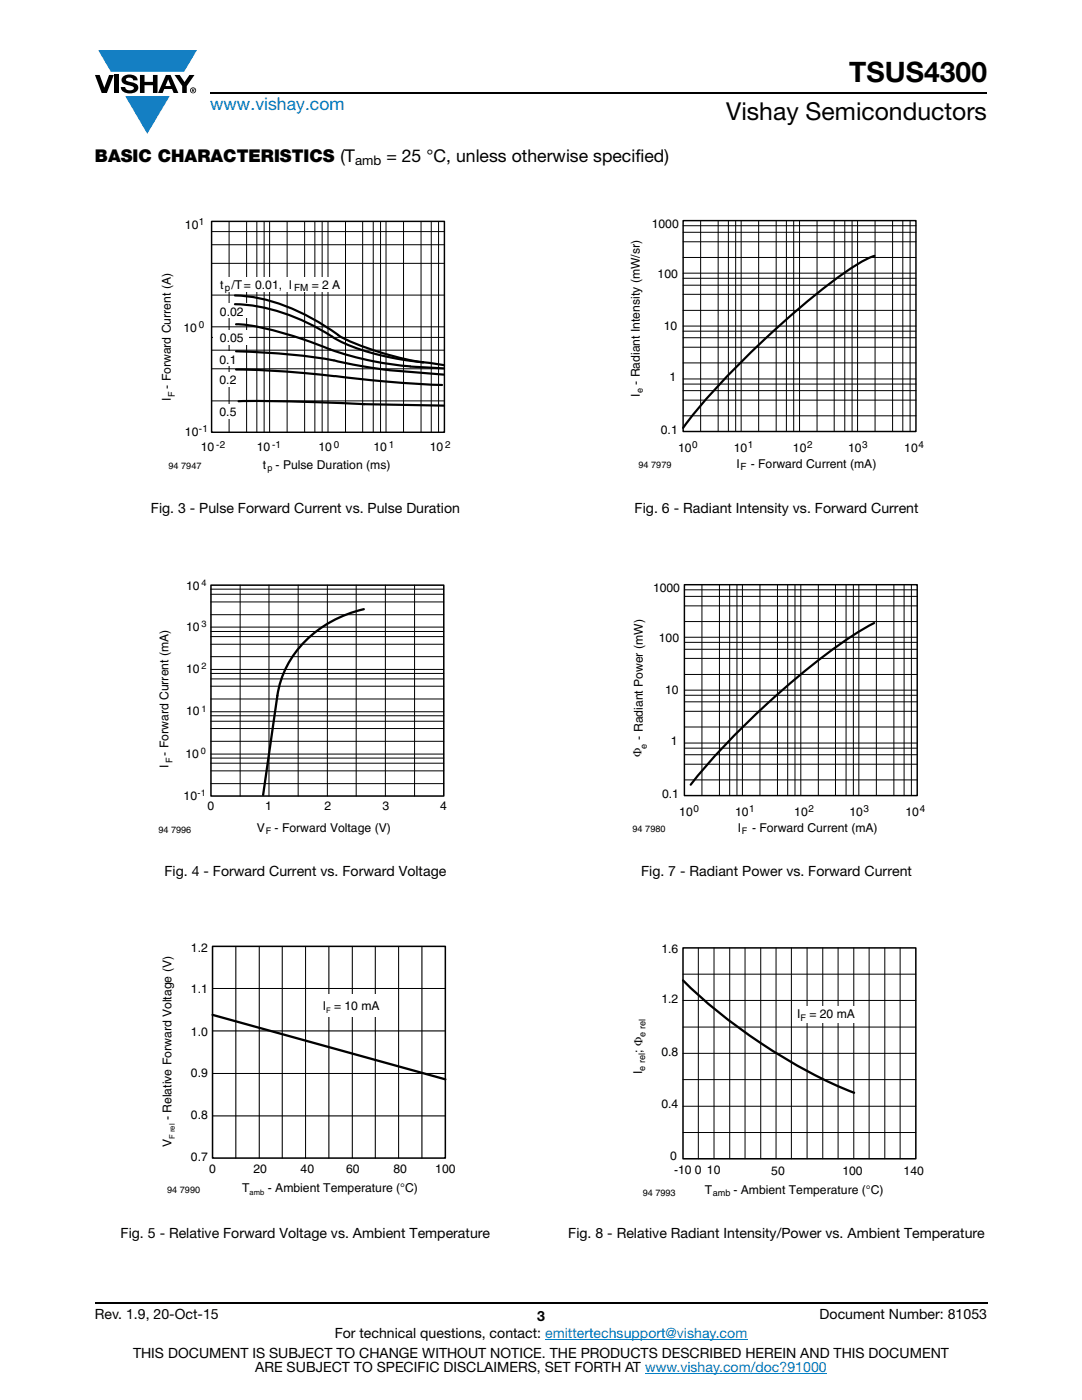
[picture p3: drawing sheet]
<svg xmlns="http://www.w3.org/2000/svg" width="216mm" height="279mm" viewBox="0 0 216 279" stroke-linecap="round" stroke-linejoin="round" font-family="sans-serif">
<g fill="#147fc3">
<path d="M19.6 10h19.7l-2.6 4.3h-1.1h-13.5z"/>
<path d="M25 19.2h8.9l-4.5 7.5z"/>
</g>
<g fill="#000">
<path d="M18.9 15h1l.9 2.5 1-2.5h.9l-1.4 3.6h-1zM22.9 15h.9v3.6h-.9zM24.6 15.3a2.1 2.1 0 0 1 2.8 .3l.1 .4h-.9a.79 .79 0 0 0-.7-.5 .79 .79 0 0 0-.8 .4l.3 .3 1 .2a1.08 1.08 0 0 1 1.2 1 1.08 1.08 0 0 1-1.1 1.2 1.73 1.73 0 0 1-2.4-1.2h.9a.96 .96 0 0 0 .8 .6 .96 .96 0 0 0 .9-.4 1.31 1.31 0 0 0-1.2-.6 1.03 1.03 0 0 1-1.1-.6 1.03 1.03 0 0 1 .2-1.1zM27.9 15h.9v1.3h1.7v-1.3h.9v3.6h-.9v-1.6h-1.7v1.6h-.9zM34.8 15h1.1l.9 1.4 1-1.4h1l-1.5 2.2v1.4h-.9v-1.4z"/>
<path d="M33.6 15.9l.5 1.3h-1.1zM33.1 15l-1.6 3.6h1l.3-.8h1.5l.3 .8h1l-1.6-3.6z"/>
<path d="M38.4 17.8h.2v.2h-.2zM38.3 17.7v.7h.1v-.3l.4 .3-.2-.3 .2-.2-.1-.2z"/>
<path d="M38.1 18a.46 .46 0 0 1 .9 0 .46 .46 0 0 1-.9 0zM37.9 18a.6 .6 0 0 0 1.2 0 .6 .6 0 0 0-1.2 0z"/>
</g>
<path d="M42 18.6h155M18.9 260h178.1" fill="none" stroke="#000" stroke-width=".36"/>
<path d="M108.8 267.3h40.3M128.7 274h36.3" fill="none" stroke="#007ec4" stroke-width=".2"/>
<path d="M32 43.2h57.9v51.2h-57.9z" fill="#fff"/>
<path d="M42.2 44.2h46.5v42.1h-46.5z" fill="none" stroke="#000" stroke-width=".29"/>
<g fill="none" stroke="#000" stroke-width=".2">
<path d="M42.2 46.2h46.5M42.2 48.8h46.5M42.2 52.6h46.5M42.2 58.9h46.5M45.7 44.2v42.1M49.2 44.2v42.1M51.2 44.2v42.1M52.7 44.2v42.1M53.8 44.2v42.1M57.3 44.2v42.1M60.8 44.2v42.1M62.8 44.2v42.1"/>
<path d="M64.3 44.2v42.1M65.4 44.2v42.1M68.9 44.2v42.1M72.4 44.2v42.1M74.5 44.2v42.1M75.9 44.2v42.1M77 44.2v42.1M80.5 44.2v42.1M84 44.2v42.1M86.1 44.2v42.1M87.5 44.2v42.1M42.2 67.3h46.5"/>
<path d="M42.2 69.9h46.5M42.2 73.6h46.5M42.2 65.2h46.5M42.2 80h46.5"/>
</g>
<g fill="#fff">
<path d="M42.5 55.2h24.6v3h-24.6z"/>
<path d="M42.5 65.8h7v2.9h-7z"/>
<path d="M42.5 70.2h5.8v2.9h-5.8z"/>
<path d="M42.5 80.6h5.8v2.9h-5.8z"/>
<path d="M42.5 60.6h7v2.9h-7z"/>
<path d="M42.5 74.3h5.8v2.9h-5.8z"/>
</g>
<g fill="none" stroke="#000" stroke-width=".44">
<path d="M46.9 59a36.7 36.7 0 0 1 19.2 6.9l1.4 1M46.9 60.7a38.5 38.5 0 0 1 20.1 7 48.5 48.5 0 0 0 16.8 4.5l4.8 .7M47.1 73.7a190.2 190.2 0 0 1 19.7 1.4M47.1 70.1l11 .7 5.2 .6 3.3 .5M47.1 64.7a54.8 54.8 0 0 1 15.5 3.8l3.3 1.2M65.9 69.7a63.6 63.6 0 0 0 15.9 3.4M66.7 71.9l4.7 1 6.3 1M66.9 75.1l3.5 .4a229 229 0 0 0 17.8 1.3M67.5 66.9a55.3 55.3 0 0 0 15.5 5.2l1.5 .2M77.8 73.9l10.7 .9M81.9 73.2l6.7 .3M47.6 80.1h10.4l14.7 .6"/>
<path d="M72.6 80.7l16 .3"/>
</g>
<path d="M31.6 115.4h57.6v51.5h-57.6z" fill="#fff"/>
<path d="M42.1 116.8h46.5v42.1h-46.5z" fill="none" stroke="#000" stroke-width=".3"/>
<g fill="none" stroke="#000" stroke-width=".2">
<path d="M42.1 117.6h46.5M42.1 118.6h46.5M47.9 116.8v42.1M53.7 116.8v42.1M59.5 116.8v42.1M65.3 116.8v42.1M71.1 116.8v42.1M76.9 116.8v42.1M82.7 116.8v42.1M42.1 134.4h46.5M42.1 135.5h46.5M42.1 136.9h46.5"/>
<path d="M42.1 139.5h46.5M42.1 126h46.5M42.1 127h46.5M42.1 128.6h46.5M42.1 131.1h46.5M42.1 120.1h46.5M42.1 122.7h46.5M42.1 133.6h46.5M42.1 125.2h46.5M42.1 151.3h46.5M42.1 152.3h46.5M42.1 153.8h46.5"/>
<path d="M42.1 156.4h46.5M42.1 142.8h46.5M42.1 143.9h46.5M42.1 145.4h46.5M42.1 147.9h46.5M42.1 150.5h46.5M42.1 142h46.5"/>
</g>
<path d="M72.6 121.6a22 22 0 0 0-17 15.7l-3.1 21.3" fill="none" stroke="#000" stroke-width=".46"/>
<path d="M32.2 187.9h58.7v51.2h-58.7z" fill="#fff"/>
<path d="M42.4 202.5l46.5 12.9" fill="none" stroke="#000" stroke-width=".46"/>
<path d="M42.4 188.9h46.5v42.2h-46.5z" fill="none" stroke="#000" stroke-width=".3"/>
<path d="M47.1 188.9v42.2zM51.7 188.9v42.2zM56.3 188.9v42.2zM61 188.9v42.2zM65.6 188.9v42.2zM70.3 188.9v42.2zM74.9 188.9v42.2zM79.5 188.9v42.2zM84.2 188.9v42.2zM42.4 222.7h46.5zM42.4 214.2h46.5zM42.4 205.8h46.5zM42.4 197.3h46.5z" fill="#000"/>
<g fill="none" stroke="#000" stroke-width=".2">
<path d="M42.4 197.3h46.5M47.1 188.9v42.2M51.7 188.9v42.2M56.3 188.9v42.2M61 188.9v42.2M65.6 188.9v42.2M70.3 188.9v42.2M74.9 188.9v42.2M79.5 188.9v42.2M84.2 188.9v42.2M42.4 214.2h46.5M42.4 205.8h46.5"/>
<path d="M42.4 222.7h46.5"/>
</g>
<g fill="#fff">
<path d="M63.2 198.4h13.4v4.6h-13.4z"/>
<path d="M125.6 43.3h58.7v51h-58.7z"/>
</g>
<path d="M136.3 44h46.5v42.1h-46.5z" fill="none" stroke="#000" stroke-width=".29"/>
<g fill="none" stroke="#000" stroke-width=".2">
<path d="M136.3 51.4h46.5M136.3 48.3h46.5M136.3 46.4h46.5M136.3 45h46.5M136.3 58.7h46.5M136.3 56.9h46.5M136.3 55.5h46.5M136.3 54.5h46.5M139.8 44v42.1M143.3 44v42.1M145.3 44v42.1M146.8 44v42.1"/>
<path d="M147.9 44v42.1M151.4 44v42.1M154.9 44v42.1M156.9 44v42.1M158.4 44v42.1M159.5 44v42.1M163 44v42.1M166.5 44v42.1M168.6 44v42.1M170 44v42.1M171.1 44v42.1M174.6 44v42.1"/>
<path d="M178.1 44v42.1M180.1 44v42.1M181.6 44v42.1M136.3 61.9h46.5M136.3 72.4h46.5M136.3 69.3h46.5M136.3 67.4h46.5M136.3 66.1h46.5M136.3 79.9h46.5M136.3 78h46.5M136.3 76.7h46.5M136.3 65.1h46.5"/>
<path d="M136.3 75.6h46.5M136.3 83h46.5"/>
</g>
<path d="M174.5 51.1a34.4 34.4 0 0 0-8.8 5.4 172 172 0 0 0-28.7 28l-.7 .9" fill="none" stroke="#000" stroke-width=".44"/>
<path d="M125.9 116h58.7v50.9h-58.7z" fill="#fff"/>
<path d="M136.6 116.7h46.4v42.1h-46.4z" fill="none" stroke="#000" stroke-width=".29"/>
<g fill="none" stroke="#000" stroke-width=".2">
<path d="M136.6 119h46.4M136.6 117.7h46.4M140.1 116.7v42.1M143.6 116.7v42.1M145.6 116.7v42.1M147.1 116.7v42.1M148.1 116.7v42.1M151.6 116.7v42.1M155.1 116.7v42.1M157.2 116.7v42.1M158.6 116.7v42.1M159.8 116.7v42.1"/>
<path d="M163.3 116.7v42.1M166.7 116.7v42.1M168.8 116.7v42.1M170.3 116.7v42.1M171.4 116.7v42.1M174.9 116.7v42.1M178.4 116.7v42.1M180.4 116.7v42.1M181.9 116.7v42.1M136.6 127.2h46.4M136.6 137.7h46.4M136.6 124h46.4"/>
<path d="M136.6 120.9h46.4M136.6 134.6h46.4M136.6 131.4h46.4M136.6 129.6h46.4M136.6 128.2h46.4M136.6 138.8h46.4M136.6 148.3h46.4M136.6 145.1h46.4M136.6 142h46.4M136.6 140.1h46.4M136.6 155.6h46.4M136.6 152.5h46.4"/>
<path d="M136.6 150.6h46.4M136.6 149.3h46.4"/>
</g>
<path d="M174.4 124.3a111.3 111.3 0 0 0-21.3 16.1l-4.7 4.5-4.4 4.5-3.8 4.3-2.4 2.9" fill="none" stroke="#000" stroke-width=".44"/>
<path d="M126 188.6h59v50.4h-59z" fill="#fff"/>
<path d="M136.3 189.2h46.4v42.1h-46.4z" fill="none" stroke="#000" stroke-width=".3"/>
<g fill="none" stroke="#000" stroke-width=".2">
<path d="M136.3 199.7h46.4M136.3 194.4h46.4M139.3 189.2v42.1M142.5 189.2v42.1M145.6 189.2v42.1M148.7 189.2v42.1M151.8 189.2v42.1M154.9 189.2v42.1M157.9 189.2v42.1M161 189.2v42.1M164.2 189.2v42.1M167.2 189.2v42.1"/>
<path d="M170.4 189.2v42.1M173.4 189.2v42.1M176.6 189.2v42.1M179.6 189.2v42.1M136.3 215.5h46.4M136.3 210.2h46.4M136.3 205h46.4M136.3 226h46.4M136.3 220.8h46.4"/>
</g>
<path d="M136.3 195.7a108.2 108.2 0 0 0 34.1 22.4" fill="none" stroke="#000" stroke-width=".46"/>
<path d="M158.2 200.8h14.1v3.2h-14.1z" fill="#fff"/>
<text font-size="5.6" x="169.5" y="16.4">TSUS4300</text>
<text font-size="4.9" x="144.9" y="24">Vishay Semiconductors</text>
<text font-size="3.5" fill="#007ec4" x="42" y="21.9">www.vishay.com</text>
<g font-size="3.5">
<text x="18.9" y="32.3">BASIC CHARACTERISTICS (T</text>
<text x="77.1" y="32.3">= 25 °C, unless otherwise specified)</text>
</g>
<g font-size="2.8">
<text x="30.1" y="102.4">Fig. 3 - Pulse Forward Current vs. Pulse Duration</text>
<text x="126.6" y="102.4">Fig. 6 - Radiant Intensity vs. Forward Current</text>
<text x="32.8" y="174.8">Fig. 4 - Forward Current vs. Forward Voltage</text>
<text x="127.9" y="174.8">Fig. 7 - Radiant Power vs. Forward Current</text>
<text x="24.1" y="247.1">Fig. 5 - Relative Forward Voltage vs. Ambient Temperature</text>
<text x="113.4" y="247.1">Fig. 8 - Relative Radiant Intensity/Power vs. Ambient Temperature</text>
<text x="18.9" y="263.3">Rev. 1.9, 20-Oct-15</text>
<text x="107.2" y="263.6">3</text>
<text x="163.6" y="263.3">Document Number: 81053</text>
<text x="66.8" y="267.1">For technical questions, contact: emittertechsupport@vishay.com</text>
<text x="26.5" y="271">THIS DOCUMENT IS SUBJECT TO CHANGE WITHOUT NOTICE. THE PRODUCTS DESCRIBED HEREIN AND THIS DOCUMENT</text>
<text x="50.9" y="273.8">ARE SUBJECT TO SPECIFIC DISCLAIMERS, SET FORTH AT www.vishay.com/doc?91000</text>
</g>
<text font-size="2.6" x="70.9" y="33">amb</text>
<g font-size="2.4">
<text x="36.9" y="45.6">10</text>
<text x="130" y="45.4">1000</text>
<text x="43.9" y="57.7">t</text>
<text x="46.2" y="57.7">/T= 0.01, I</text>
<text x="62.2" y="57.7">= 2 A</text>
<text x="131.2" y="55.5">100</text>
<text x="43.9" y="63">0.02</text>
<text x="132.5" y="65.8">10</text>
<text x="36.6" y="66.2">10</text>
<text x="43.9" y="68.2">0.05</text>
<text x="34.1" y="77.6" transform="rotate(-90 34.1 77.6)">- Forward Current (A)</text>
<text x="43.8" y="72.6">0.1</text>
<text x="43.8" y="76.7">0.2</text>
<text x="127.6" y="76.8" transform="rotate(-90 127.6 76.8)">- Radiant Intensity (mW/sr)</text>
<text x="133.6" y="76.1">1</text>
<text x="34.1" y="80" transform="rotate(-90 34.1 80)">I</text>
<text x="43.8" y="83">0.5</text>
<text x="127.6" y="79.2" transform="rotate(-90 127.6 79.2)">I</text>
<text x="36.9" y="86.9">10</text>
<text x="131.9" y="86.6">0.1</text>
<text x="40.1" y="90">10</text>
<text x="51.2" y="90">10</text>
<text x="52.4" y="93.5">t</text>
<text x="55" y="93.5">- Pulse Duration (ms)</text>
<text x="63.5" y="90">10</text>
<text x="74.5" y="90">10</text>
<text x="85.7" y="90">10</text>
<text x="135.3" y="90.2">10</text>
<text x="146.4" y="90.2">10</text>
<text x="146.9" y="93.4">I</text>
<text x="149.8" y="93.4">- Forward Current (mA)</text>
<text x="158.2" y="90.2">10</text>
<text x="169.2" y="90.2">10</text>
<text x="180.4" y="90.2">10</text>
<text x="37.2" y="117.7">10</text>
<text x="130.3" y="118.1">1000</text>
<text x="37.2" y="126">10</text>
<text x="131.5" y="128.1">100</text>
<text x="37.2" y="134.3">10</text>
<text x="37.2" y="142.8">10</text>
<text x="132.7" y="138.5">10</text>
<text x="128.2" y="147.6" transform="rotate(-90 128.2 147.6)">- Radiant Power (mW)</text>
<text x="133.9" y="148.7">1</text>
<text x="33.6" y="153.2" transform="rotate(-90 33.6 153.2)">I</text>
<text x="33.6" y="150.8" transform="rotate(-90 33.6 150.8)">- Forward Current (mA)</text>
<text x="37" y="151.2">10</text>
<text x="128" y="151.2" transform="rotate(-90 128 151.2)">Φ</text>
<text x="36.6" y="159.7">10</text>
<text x="41.4" y="161.6">0</text>
<text x="52.9" y="161.6">1</text>
<text x="64.8" y="161.6">2</text>
<text x="76.3" y="161.6">3</text>
<text x="87.8" y="161.6">4</text>
<text x="132.1" y="159.3">0.1</text>
<text x="51.3" y="166.1">V</text>
<text x="54.8" y="166.1">- Forward Voltage (V)</text>
<text x="135.5" y="162.9">10</text>
<text x="146.7" y="162.9">10</text>
<text x="147.2" y="166.1">I</text>
<text x="150.1" y="166.1">- Forward Current (mA)</text>
<text x="158.5" y="162.9">10</text>
<text x="169.5" y="162.9">10</text>
<text x="180.7" y="162.9">10</text>
<text x="38.1" y="190">1.2</text>
<text x="132" y="190.3">1.6</text>
<text x="38.1" y="198.2">1.1</text>
<text x="64.4" y="201.6">I</text>
<text x="66.7" y="201.6">= 10 mA</text>
<text x="132" y="200.1">1.2</text>
<text x="159" y="203.2">I</text>
<text x="161.5" y="203.2">= 20 mA</text>
<text x="38.1" y="206.8">1.0</text>
<text x="38.1" y="215">0.9</text>
<text x="128.1" y="214.4" transform="rotate(-90 128.1 214.4)">I</text>
<text x="128.1" y="210.2" transform="rotate(-90 128.1 210.2)">; Φ</text>
<text x="132" y="210.7">0.8</text>
<text x="132" y="221.2">0.4</text>
<text x="34.3" y="223.6" transform="rotate(-90 34.3 223.6)">- Relative Forward Voltage (V)</text>
<text x="38.1" y="223.4">0.8</text>
<text x="34.3" y="228.9" transform="rotate(-90 34.3 228.9)">V</text>
<text x="38.1" y="231.6">0.7</text>
<text x="133.7" y="231.5">0</text>
<text x="41.7" y="234.1">0</text>
<text x="48.3" y="238">T</text>
<text x="50.6" y="234.1">20</text>
<text x="53.4" y="238">- Ambient Temperature (°C)</text>
<text x="60" y="234.1">40</text>
<text x="69.1" y="234.1">60</text>
<text x="78.5" y="234.1">80</text>
<text x="86.9" y="234.1">100</text>
<text x="134.5" y="234.4">-10</text>
<text x="138.7" y="234.4">0</text>
<text x="140.6" y="238.2">T</text>
<text x="141.1" y="234.4">10</text>
<text x="146.3" y="238.2">- Ambient Temperature (°C)</text>
<text x="153.9" y="234.5">50</text>
<text x="168.1" y="234.5">100</text>
<text x="180.3" y="234.5">140</text>
</g>
<g font-size="2">
<text x="39.7" y="44.9">1</text>
<text x="44.9" y="58.1">p</text>
<text x="58.7" y="58.1">FM</text>
<text x="39.7" y="65.5">0</text>
<text x="39.7" y="86.2">-1</text>
<text x="43.2" y="89.3">-2</text>
<text x="54.3" y="89.3">-1</text>
<text x="66.6" y="89.3">0</text>
<text x="77.6" y="89.3">1</text>
<text x="88.8" y="89.3">2</text>
<text x="138.1" y="89.5">0</text>
<text x="149.2" y="89.5">1</text>
<text x="161" y="89.5">2</text>
<text x="172" y="89.5">3</text>
<text x="183.3" y="89.5">4</text>
<text x="147.7" y="93.8">F</text>
<text x="138.4" y="162.1">0</text>
<text x="149.5" y="162.1">1</text>
<text x="161.3" y="162.1">2</text>
<text x="172.3" y="162.1">3</text>
<text x="183.5" y="162.1">4</text>
</g>
<g font-size="1.8">
<text x="34.9" y="79.3" transform="rotate(-90 34.9 79.3)">F</text>
<text x="128.3" y="78.4" transform="rotate(-90 128.3 78.4)">e</text>
<text x="33.6" y="93.6">94 7947</text>
<text x="53.4" y="94">p</text>
<text x="127.4" y="93.5">94 7979</text>
<text x="40.2" y="116.9">4</text>
<text x="40.2" y="125.2">3</text>
<text x="40.2" y="133.6">2</text>
<text x="40.2" y="142">1</text>
<text x="129" y="149.4" transform="rotate(-90 129 149.4)">e</text>
<text x="34.4" y="152.3" transform="rotate(-90 34.4 152.3)">F</text>
<text x="40.1" y="150.5">0</text>
<text x="39.4" y="158.9">-1</text>
<text x="31.6" y="166.2">94 7996</text>
<text x="53" y="166.5">F</text>
<text x="126.2" y="166.1">94 7980</text>
<text x="148" y="166.5">F</text>
<text x="159.7" y="203.8">F</text>
<text x="128.8" y="206.9" transform="rotate(-90 128.8 206.9)">e rel</text>
<text x="128.7" y="213.8" transform="rotate(-90 128.7 213.8)">e rel</text>
<text x="33.4" y="238.1">94 7990</text>
<text x="128.3" y="238.6">94 7993</text>
<text x="142.2" y="238.6">amb</text>
</g>
<g font-size="1.5">
<text x="65.1" y="202.2">F</text>
<text x="34.9" y="227.3" transform="rotate(-90 34.9 227.3)">F rel</text>
<text x="49.8" y="238.6">amb</text>
</g>
</svg>
